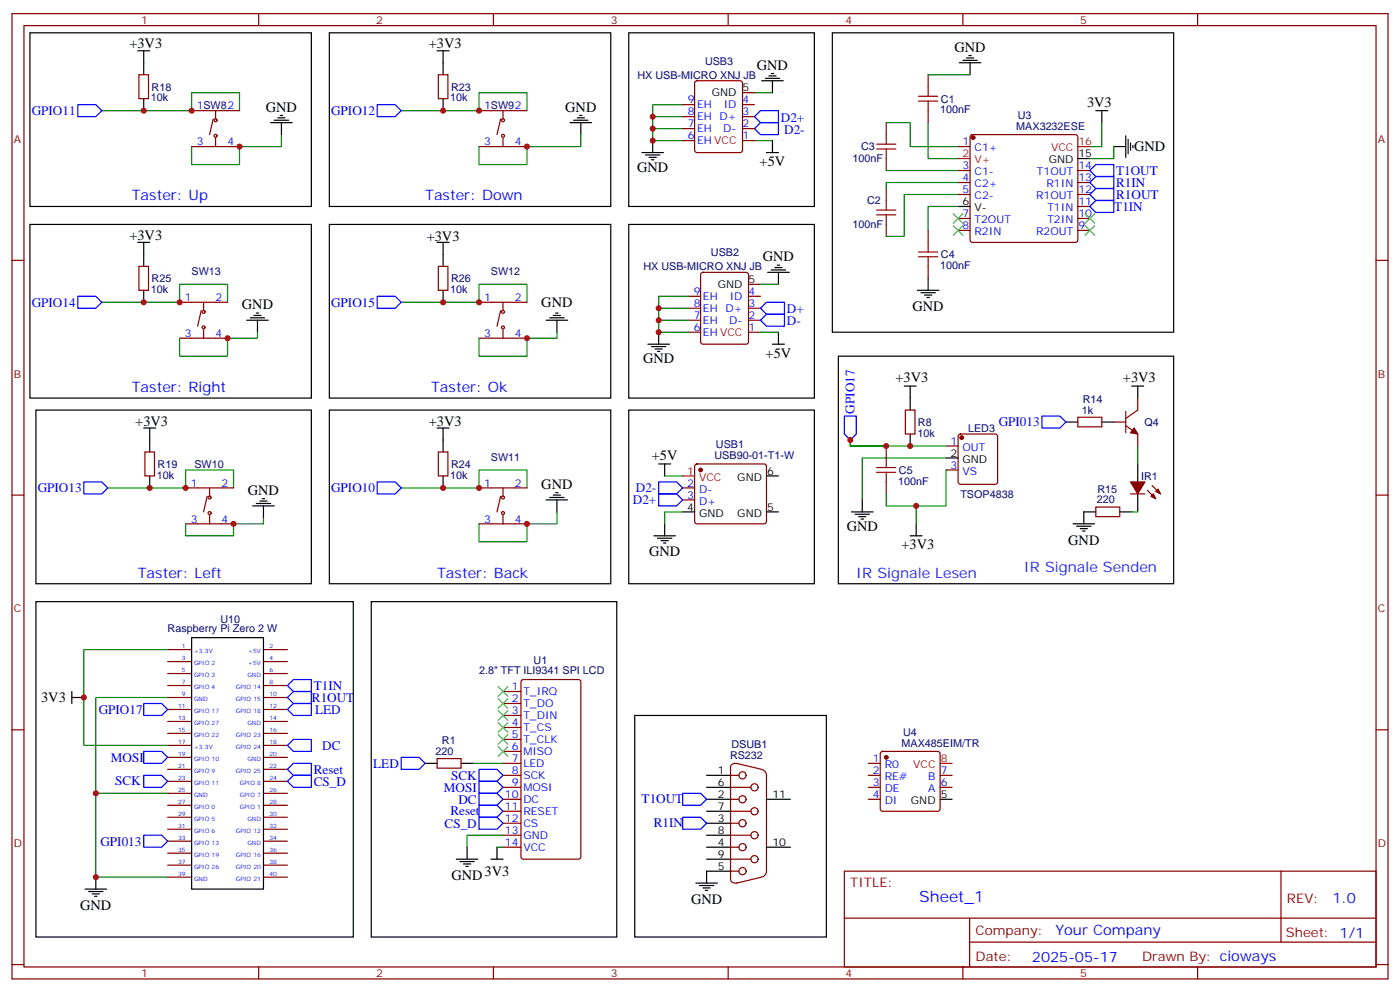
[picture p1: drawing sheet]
<svg xmlns="http://www.w3.org/2000/svg" width="412mm" height="292mm" viewBox="0 0 412 292" stroke-linecap="round" stroke-linejoin="round" font-family="sans-serif">
<g fill="none" stroke="#870000" stroke-width=".35">
<path d="M3.5 4h405.4v284.4h-405.4zM7.1 7.5h398.2v277.3h-398.2zM76.2 4v3.5M145.3 4v3.5M214.5 4v3.5M283.6 4v3.5M352.8 4v3.5M40.9 22h2.8v7.1h-2.8zM56.4 32.6h14.2M62.8 35.1l-1.1 4.6M63.5 32.6v2.5M129.1 22h2.8v7.1h-2.8z"/>
<path d="M141.1 32.6h14.1M147.5 35.1l-1.1 4.6M148.2 32.6v2.5M201.1 30.8h3.5M201.1 34.4h3.5M201.1 37.9h3.5M204.8 24l.5-.2h12.7l.7 .4v20l-.4 .7h-13l-.6-.4-.1-20zM218.7 30.8h3.5M218.7 34.4h3.5M218.7 37.9h3.5M218.7 27.3h3.5M261.1 36.1v3.6"/>
<path d="M273.4 22v3.5M273.4 32.6v3.5M286 39.9l.5-.2h30.3l.5 .2 .2 .5v30.3l-.2 .5-.5 .2h-30.3l-.5-.2-.2-.5v-30.3zM56.4 43.2h14.2M63.5 40.7v2.5M141.1 43.2h14.1M148.2 40.7v2.5M201.1 41.4h3.5M218.7 41.4h3.5M261.1 46.7v3.5M261.1 55.5v3.6M282.2 43.2h3.6"/>
<path d="M282.2 50.2h3.6M282.2 53.8h3.6M282.2 57.3h3.6M317.5 50.2h3.5M317.5 53.8h3.5M317.5 57.3h3.5M3.5 76.7h3.6M40.9 78.5h2.8v7h-2.8zM129.1 78.5h2.8v7h-2.8zM261.1 66.1v3.5M273.4 67.9v3.5M273.4 78.5v3.5"/>
<path d="M282.2 64.3h3.6M282.2 67.9h3.6M317.5 64.3h3.5M317.5 67.9h3.5M317.5 60.8h3.5M405.3 76.7h3.6M52.9 99.6h14.1M52.9 89h14.1M59.3 91.5l-1.1 4.6M60 89v2.5M60 97.2v2.4M141.1 99.6h14.1"/>
<path d="M141.1 89h14.1M147.5 91.5l-1.1 4.6M148.2 89v2.5M148.2 97.2v2.4M202.8 87.3h3.6M202.8 90.8h3.6M202.8 94.3h3.6M202.8 97.9h3.6M206.6 80.4l.5-.2h12.7l.6 .5 .1 20-.5 .6-12.9 .1-.7-.5v-20zM220.5 87.3h3.5M220.5 90.8h3.5M220.5 94.3h3.5"/>
<path d="M220.5 97.9h3.5M220.5 83.7h3.5M335.1 117.3v3.5l-3.5 2.5M42.7 133.1h2.8v7.1h-2.8zM129.1 133.1h2.8v7.1h-2.8zM204.8 136.9l.5-.2h19.8l.5 .2 .2 .5v16.2l-.3 .5-.4 .2h-19.8l-.5-.2-.2-.5v-16.2zM261.1 131.4v3.5M266.7 120.8h2.8v7h-2.8zM278.7 131.4h3.5M278.7 138.4h3.5M282.5 128.1l.4-.3h10.3l.5 .3 .2 .5v13.4l-.3 .5-.4 .2h-10.3l-.5-.3-.2-.4v-13.4zM317.5 122.9h7.1v2.8h-7.1z"/>
<path d="M328.1 124.3h3.5M331.6 125.4l3.5 2.4v3.6M331.6 121.1v6.4M3.5 145.8h3.6M54.7 143.7h14.1M54.7 154.3h14.1M61 146.2l-1 4.6M61.7 143.7v2.5M61.7 151.8v2.5M141.1 143.7h14.1M141.1 154.3h14.1M147.5 146.2l-1.1 4.6"/>
<path d="M148.2 143.7v2.5M148.2 151.8v2.5M201.1 143.7h3.5M201.1 147.2h3.5M261.1 142v3.5M322.8 149.4h7v2.8h-7zM333 145.5h4.3M338 144.4l2.4 2.5M339.4 143l2.4 2.5M405.3 145.8h3.6M49.4 191.3h7M49.4 194.9h7"/>
<path d="M49.4 198.4h7M77.6 191.3h7.1M77.6 194.9h7.1M77.6 198.4h7.1M3.5 215h3.6M49.4 201.9h7M49.4 205.5h7M49.4 209h7M49.4 212.5h7M49.4 216h7M49.4 219.6h7M77.6 201.9h7.1"/>
<path d="M77.6 205.5h7.1M77.6 209h7.1M77.6 212.5h7.1M77.6 216h7.1M77.6 219.6h7.1M148.2 203.7h5.3M148.2 207.2h5.3M148.2 210.7h5.3M148.2 214.3h5.3M148.2 217.8h5.3M153.7 200.4l.5-.2h16.2l.6 .4 .1 51.8-.5 .6-16.4 .1-.7-.5v-51.7zM405.3 215h3.6"/>
<path d="M49.4 223.1h7M49.4 226.6h7M49.4 230.2h7M49.4 233.7h7M49.4 237.2h7M77.6 223.1h7.1M77.6 226.6h7.1M77.6 230.2h7.1M77.6 233.7h7.1M77.6 237.2h7.1M128.8 223.4h7v2.9h-7zM148.2 239h5.3"/>
<path d="M148.2 231.9h5.3M148.2 228.4h5.3M148.2 235.4h5.3M148.2 224.9h5.3M148.2 221.3h5.3M215.2 225.9v33.2M215.2 239h6M215.2 231.9h6M215.2 228.4h2.5M215.2 235.4h2.5M217 224.9l7.4 1.7M217.1 224.9a1.32 1.32 0 0 0-1.9 1.1"/>
<path d="M224.5 226.7a1.77 1.77 0 0 1 1.3 1.7v28.2a1.76 1.76 0 0 1-1.3 1.7M255.8 231.9h3.5M255.8 228.4h3.5M255.8 235.4h3.5M255.8 224.9h3.5M259.5 221.5l.5-.2h16.2l.5 .2 .2 .5v16.3l-.2 .5-.5 .2h-16.2l-.5-.3-.2-.4v-16.3zM276.9 231.9h3.6M276.9 228.4h3.6M49.4 240.7h7M49.4 244.3h7M49.4 247.8h7M49.4 251.3h7"/>
<path d="M49.4 254.8h7M49.4 258.4h7M77.6 240.7h7.1M77.6 244.3h7.1M77.6 247.8h7.1M77.6 251.3h7.1M77.6 254.8h7.1M77.6 258.4h7.1M148.2 246h5.3M148.2 249.6h5.3M148.2 242.5h5.3M215.2 253.1h6"/>
<path d="M215.2 246h6M215.2 256.6h2.5M215.2 249.6h2.5M215.2 242.5h2.5M215.2 259a1.4 1.4 0 0 0 1.9 1.1M224.4 258.4l-7.4 1.7M248.7 256.6h156.6v28.2h-156.6zM377.3 256.6v20.9M248.7 270.5h156.5M285.6 277.5h119.6M285.6 270.5v14.1M3.5 284.1h3.6"/>
<path d="M76.2 284.8v3.6M145.3 284.8v3.6M214.5 284.8v3.6M283.6 284.8v3.6M352.8 284.8v3.6M405.3 284.1h3.6"/>
<circle cx="63.5" cy="35.4" r=".44"/>
<circle cx="148.2" cy="35.4" r=".44"/>
<circle cx="63.5" cy="40" r=".44"/>
<circle cx="148.2" cy="40" r=".44"/>
<circle cx="60" cy="96.4" r=".44"/>
<circle cx="60" cy="91.9" r=".44"/>
<circle cx="148.2" cy="91.9" r=".44"/>
<circle cx="148.2" cy="96.4" r=".44"/>
<circle cx="61.7" cy="151.1" r=".44"/>
<circle cx="61.7" cy="146.5" r=".44"/>
<circle cx="148.2" cy="151.1" r=".44"/>
<circle cx="148.2" cy="146.5" r=".44"/>
<circle cx="218.7" cy="228.4" r="1.06"/>
<circle cx="218.7" cy="235.4" r="1.06"/>
<circle cx="222.2" cy="231.9" r="1.06"/>
<circle cx="222.2" cy="239" r="1.06"/>
<circle cx="218.7" cy="256.6" r="1.06"/>
<circle cx="218.7" cy="249.6" r="1.06"/>
<circle cx="218.7" cy="242.5" r="1.06"/>
<circle cx="222.2" cy="253.1" r="1.06"/>
<circle cx="222.2" cy="246" r="1.06"/>
</g>
<g fill="#870000" stroke="#870000" stroke-width=".35">
<path d="M334.1 126.1l1 1.7-2.1-.3z"/>
<path d="M333 142h4.3l-2.2 3.5z"/>
<path d="M339 146.2l.7-.7 .7 1.4z"/>
<path d="M341.1 144.1l.7 1.4-1.4-.7z"/>
<circle cx="206.4" cy="138.4" r=".53"/>
<circle cx="286.6" cy="40.5" r=".53"/>
<circle cx="261.1" cy="223.1" r=".53"/>
<circle cx="283.3" cy="128.9" r=".53"/>
</g>
<path d="M282.2 46.7h3.6M317.5 43.2h3.5M201.1 140.2h3.5M276.9 224.9h3.6" fill="none" stroke="#f00" stroke-width=".35"/>
<g fill="none" stroke="#000" stroke-width=".35">
<path d="M8.8 9.7h82.9v51.1h-82.9zM40.6 15h3.5M42.3 15v7M97 9.7h82.9v51.1h-82.9zM128.8 15h3.5M130.5 15v7M185.2 9.7h54.7v51.1h-54.7zM245.2 9.7h100.5v88.2h-100.5zM282.6 18.5h6.3M283.6 17.8h4.3M284.7 17.1h2.1M285.4 16.4h.7"/>
<path d="M285.8 18.5v3.5M42.3 29.1v3.5M79.7 36.1h6.4M80.8 35.4h4.2M81.8 34.7h2.2M82.5 34h.8M82.9 36.1v3.6M130.5 29.1v3.5M167.9 36.1h6.4M169 35.4h4.2M170 34.7h2.2M170.7 34h.7"/>
<path d="M171.1 36.1v3.6M224.4 23.8h6.3M225.4 23.1h4.3M226.5 22.4h2.1M227.2 21.7h.7M227.5 23.8v3.5M322.8 32.6h3.5M324.6 32.6v3.5M189.1 44.9h6.3M190.1 45.6h4.3M191.2 46.4h2.1M191.9 47.1h.7"/>
<path d="M192.3 41.4v3.5M225.8 44.9h3.5M227.5 41.4v3.5M317.5 46.7h3.5M328.1 43.2h3.5M331.6 40v6.4M332.3 41.1v4.2M333 42.1v2.1M333.7 42.8v.7M8.8 66.1h82.9v51.2h-82.9zM40.6 71.4h3.5M42.3 71.4v7.1"/>
<path d="M97 66.1h82.9v51.2h-82.9zM128.8 71.4h3.5M130.5 71.4v7.1M185.2 66.1h54.7v51.2h-54.7zM227.2 79.5h4.2M228.2 78.8h2.2M229 78.1h.7M282.2 60.8h3.6M42.3 85.5v3.5M72.7 94.3h6.3M73.7 93.6h4.3M74.8 92.9h2.1"/>
<path d="M75.5 92.2h.7M75.8 94.3v3.6M130.5 85.5v3.5M160.9 94.3h6.3M161.9 93.6h4.3M163 92.9h2.1M163.7 92.2h.7M164 94.3v3.6M194 97.9v3.5M226.1 80.2h6.4M229.3 80.2v3.5M229.3 97.9v3.5"/>
<path d="M270.2 85.5h6.4M271.3 86.2h4.2M272.3 86.9h2.2M273 87.6h.8M273.4 82v3.5M190.9 101.4h6.3M191.9 102.1h4.2M193 102.8h2.1M193.7 103.5h.7M227.5 101.4h3.6M246.9 104.9h98.8v67h-98.8zM266.3 113.7h3.6"/>
<path d="M268.1 113.7v7.1M333.4 113.7h3.5M335.1 113.7v3.6M10.6 120.8h81.1v51.1h-81.1zM42.3 126.1h3.6M44.1 126.1v7M97 120.8h82.9v51.1h-82.9zM128.8 126.1h3.5M130.5 126.1v7M185.2 120.8h54.7v51.1h-54.7zM194 136.7h3.6M195.8 136.7v3.5"/>
<path d="M268.1 127.8v3.6M278.7 134.9h3.5M314 124.3h3.5M324.6 124.3h3.5M335.1 136.7v5.3M44.1 140.2v3.5M74.4 149h6.4M75.5 148.3h4.2M76.6 147.6h2.1M77.3 146.9h.7M77.6 149v3.5M130.5 140.2v3.5"/>
<path d="M160.9 147.2h6.3M161.9 146.5h4.3M163 145.8h2.1M163.7 145.1h.7M164 147.2v3.6M192.6 157.8h6.4M193.7 158.5h4.2M194.7 159.2h2.1M195.4 159.9h.7M195.8 154.3v3.5M201.1 150.8h3.5M225.8 150.8h3.5"/>
<path d="M225.8 140.2h3.5M250.8 150.8h6.4M251.9 151.5h4.2M252.9 152.2h2.2M253.6 152.9h.8M254 147.2v3.6M268.1 157.8h3.5M269.9 154.3v3.5M316.1 154.3h6.3M317.1 155h4.3M318.2 155.7h2.1M318.9 156.4h.7"/>
<path d="M322.8 150.8h-3.5v3.5M329.8 150.8h3.6M335.1 145.5v5.3M10.6 177.2h93.5v98.8h-93.5zM109.4 177.2h72.3v98.8h-72.3zM56.4 187.8h21.2v74.1h-21.2zM21.2 205.5h3.5M21.2 203.7v3.5M187 210.7h56.4v65.3h-56.4zM125.2 224.9h3.6M135.8 224.9h3.5M208.1 235.4h7.1"/>
<path d="M208.1 239h7.1M208.1 231.9h7.1M208.1 228.4h7.1M225.8 235.4h7M276.9 235.4h3.6M28.2 258.4v3.5M134.4 253.1h6.4M135.5 253.8h4.2M136.5 254.5h2.1M137.2 255.2h.7M137.6 249.6v3.5M144.6 253.1h3.6"/>
<path d="M146.4 249.6v3.5M208.1 249.6h7.1M208.1 253.1h7.1M208.1 246h7.1M208.1 242.5h7.1M215.2 256.6h-7.1v3.5M225.8 249.6h7M25 261.9h6.4M26.1 262.6h4.2M27.2 263.3h2.1M27.9 264h.7M205 260.1h6.3"/>
<path d="M206 260.8h4.3M207.1 261.5h2.1M207.8 262.3h.7"/>
</g>
<g fill="none" stroke="#008700" stroke-width=".35">
<path d="M30 32.6h26.4v-5.3h14.2v5.3M82.9 39.7v3.5h-12.3v5.3h-14.2v-5.3M118.2 32.6h22.9v-5.3h14.1v5.3M171.1 39.7v3.5h-15.9v5.3h-14.1v-5.3M192.3 34.4h8.8M192.3 37.9h8.8M201.1 30.8h-8.8v10.6h8.8M222.2 27.3h5.3M261.1 36.1h7v7.1h14.1M273.4 36.1v10.6h8.8M273.4 22h12.4M324.6 36.1v7.1h-3.6"/>
<path d="M222.2 41.4h5.3M261.1 50.2h21.1M282.2 53.8h-21.1v1.7M282.2 57.3h-15.9v12.3h-5.2M328.1 43.2v3.5h-7.1M282.2 60.8h-8.8v7.1M30 89h22.9v-5.3h14.1v5.3M75.8 97.9v1.7h-8.8v5.3h-14.1v-5.3M118.2 89h22.9v-5.3h14.1v5.3M164 97.9v1.7h-8.8v5.3h-14.1v-5.3M194 94.3h8.8M194 90.8h8.8"/>
<path d="M202.8 87.3h-8.8v10.6h8.8M224 97.9h5.3M224 83.7h5.3M261.1 131.4h-10.6v-1.8v1.8h28.2M278.7 134.9h-24.7v12.3M278.7 138.4v10.6h-8.8v5.3M335.1 131.4v5.3M31.7 143.7h23v-5.3h14.1v5.3M77.6 152.5v1.8h-8.8v3.5h-14.1v-3.5M118.2 143.7h22.9v-5.3h14.1v5.3M164 150.8v3.5h-8.8v5.3h-14.1v-5.3M195.8 140.2h5.3"/>
<path d="M201.1 150.8h-5.3v3.5M261.1 145.5v3.5h8.8M333.4 150.8h1.7M49.4 191.3h-24.7v28.3h24.7M49.4 205.5h-21.2v28.2M49.4 233.7h-21.2v24.7h21.2M139.3 224.9h8.9M146.4 249.6h1.8M148.2 246h-10.6v3.6"/>
</g>
<g fill="none" stroke="#00f" stroke-width=".35">
<path d="M22.9 30.8h5.3l1.8 1.8-1.8 1.8h-5.3zM111.1 30.8h5.3l1.8 1.8-1.8 1.8h-5.3zM222.2 37.9l1.8-1.8h5.3v3.6h-5.3zM222.2 34.4l1.8-1.8h5.3v3.5h-5.3zM321 53.8l1.8-1.8h5.3v3.5h-5.3zM322.8 55.5h5.3v3.6h-5.3l-1.8-1.8zM322.8 48.5h5.3v3.5h-5.3l-1.8-1.8zM321 60.8l1.8-1.7h5.3v3.5h-5.3zM22.9 87.3h5.3l1.8 1.7-1.8 1.8h-5.3zM111.1 87.3h5.3l1.8 1.7-1.8 1.8h-5.3zM224 90.8l1.8-1.8h5.3v3.6h-5.3zM224 94.3l1.8-1.7h5.3v3.5h-5.3z"/>
<path d="M248.7 122.6h3.5v5.2l-1.7 1.8-1.8-1.8zM306.9 122.6h5.3l1.8 1.7-1.8 1.8h-5.3zM24.7 142h5.3l1.7 1.7-1.7 1.8h-5.3zM111.1 142h5.3l1.8 1.7-1.8 1.8h-5.3zM194 145.5h5.3l1.8 1.7-1.8 1.8h-5.3zM194 142h5.3l1.8 1.7-1.8 1.8h-5.3zM42.3 207.2h5.3l1.8 1.8-1.8 1.7h-5.3zM84.7 209l1.7-1.8h5.3v3.5h-5.3zM84.7 201.9l1.7-1.7h5.3v3.5h-5.3zM84.7 205.5l1.7-1.8h5.3v3.5h-5.3zM86.4 217.8h5.3v3.5h-5.3l-1.7-1.7zM42.3 221.3h5.3l1.8 1.8-1.8 1.8h-5.3z"/>
<path d="M42.3 228.4h5.3l1.8 1.8-1.8 1.7h-5.3zM84.7 230.2l1.7-1.8h5.3v3.5h-5.3zM86.4 224.9h5.3v3.5h-5.3l-1.7-1.8zM118.2 223.1h5.3l1.7 1.8-1.7 1.7h-5.3zM141.1 237.2h5.3l1.8 1.8-1.8 1.7h-5.3zM141.1 233.7h5.3l1.8 1.7-1.8 1.8h-5.3zM141.1 230.2h5.3l1.8 1.7-1.8 1.8h-5.3zM141.1 226.6h5.3l1.8 1.8-1.8 1.8h-5.3zM201.1 233.7h5.3l1.7 1.7-1.7 1.8h-5.3zM42.3 246h5.3l1.8 1.8-1.8 1.8h-5.3zM141.1 240.7h5.3l1.8 1.8-1.8 1.8h-5.3zM201.1 240.7h5.3l1.7 1.8-1.7 1.8h-5.3z"/>
</g>
<g fill="none" stroke="#a10000" stroke-width=".35">
<path d="M261.1 39.7v2.8M270.6 28.4h5.6M270.6 29.8h5.6M273.4 25.5v2.9M273.4 29.8v2.8M258.2 42.5h5.7M258.2 43.9h5.7M261.1 43.9v2.8M261.1 59.1v2.8M258.2 61.9h5.7M258.2 63.3h5.7M261.1 63.3v2.8"/>
<path d="M270.6 74.2h5.6M270.6 75.6h5.6M273.4 71.4v2.8M273.4 75.6v2.9M258.2 137.7h5.7M258.2 139.1h5.7M261.1 134.9v2.8M261.1 139.1v2.9"/>
</g>
<g fill="none" stroke="#3c3" stroke-width=".35">
<path d="M280.8 62.9l2.8 2.9M280.8 66.5l2.8 2.8M283.6 62.9l-2.8 2.9M283.6 66.5l-2.8 2.8M319.6 62.9l2.8 2.9M319.6 66.5l2.8 2.8M322.4 62.9l-2.8 2.9M322.4 66.5l-2.8 2.8M146.8 219.9l2.8 2.8M146.8 216.4l2.8 2.8M146.8 212.9l2.8 2.8M146.8 209.3l2.8 2.9"/>
<path d="M146.8 205.8l2.8 2.8M146.8 202.3l2.8 2.8M149.6 219.9l-2.8 2.8M149.6 216.4l-2.8 2.8M149.6 212.9l-2.8 2.8M149.6 209.3l-2.8 2.9M149.6 205.8l-2.8 2.8M149.6 202.3l-2.8 2.8"/>
</g>
<g fill="#c00">
<circle cx="42.3" cy="32.6" r=".88"/>
<circle cx="44.1" cy="143.7" r=".88"/>
<circle cx="130.5" cy="32.6" r=".88"/>
<circle cx="130.5" cy="143.7" r=".88"/>
<circle cx="42.3" cy="89" r=".88"/>
<circle cx="130.5" cy="89" r=".88"/>
<circle cx="70.6" cy="43.2" r=".88"/>
<circle cx="56.4" cy="32.6" r=".88"/>
<circle cx="141.1" cy="32.6" r=".88"/>
<circle cx="155.2" cy="43.2" r=".88"/>
<circle cx="54.7" cy="143.7" r=".88"/>
<circle cx="68.8" cy="154.3" r=".88"/>
<circle cx="141.1" cy="143.7" r=".88"/>
<circle cx="155.2" cy="154.3" r=".88"/>
<circle cx="141.1" cy="89" r=".88"/>
<circle cx="155.2" cy="99.6" r=".88"/>
<circle cx="52.9" cy="89" r=".88"/>
<circle cx="67" cy="99.6" r=".88"/>
<circle cx="28.2" cy="233.7" r=".88"/>
<circle cx="194" cy="97.9" r=".88"/>
<circle cx="194" cy="94.3" r=".88"/>
<circle cx="194" cy="90.8" r=".88"/>
<circle cx="192.3" cy="34.4" r=".88"/>
<circle cx="192.3" cy="37.9" r=".88"/>
<circle cx="192.3" cy="41.4" r=".88"/>
<circle cx="250.5" cy="129.6" r=".88"/>
<circle cx="268.1" cy="131.4" r=".88"/>
<circle cx="261.1" cy="131.4" r=".88"/>
<circle cx="269.9" cy="149" r=".88"/>
<circle cx="28.2" cy="258.4" r=".88"/>
<circle cx="24.7" cy="205.5" r=".88"/>
</g>
<text font-size="4.6" fill="#00f" x="270.8" y="265.6">Sheet_1</text>
<g font-size="4.2">
<text x="38.1" y="14.3">+3V3</text>
<text x="126.3" y="14.3">+3V3</text>
<text x="281.2" y="15.3">GND</text>
<text x="223" y="20.6">GND</text>
<text x="78.3" y="32.9">GND</text>
<text x="166.5" y="32.9">GND</text>
<text x="320.2" y="31.5">3V3</text>
<text x="334.1" y="44.6">GND</text>
<text x="187.7" y="50.6">GND</text>
<text x="223.8" y="48.9">+5V</text>
<text x="38.1" y="70.7">+3V3</text>
<text x="125.7" y="71">+3V3</text>
<text x="224.7" y="77">GND</text>
<text x="71.3" y="91.1">GND</text>
<text x="159.5" y="90.5">GND</text>
<text x="268.8" y="91.6">GND</text>
<text x="189.4" y="107">GND</text>
<text x="225.5" y="105.4">+5V</text>
<text x="263.8" y="112.6">+3V3</text>
<text x="330.8" y="112.6">+3V3</text>
<text x="39.9" y="125.4">+3V3</text>
<text x="126.3" y="125.4">+3V3</text>
<text x="192" y="135.5">+5V</text>
<text x="159.5" y="144">GND</text>
<text x="73" y="145.8">GND</text>
<text x="249.4" y="156.4">GND</text>
<text x="265.5" y="161.8">+3V3</text>
<text x="314.7" y="160.4">GND</text>
<text x="191.2" y="163.9">GND</text>
<text x="12.1" y="206.9">3V3</text>
<text x="133" y="259.2">GND</text>
<text x="142.8" y="258.1">3V3</text>
<text x="23.6" y="268">GND</text>
<text x="203.6" y="266.2">GND</text>
</g>
<g font-size="4.2" fill="#00f">
<text x="38.8" y="59.1">Taster: Up</text>
<text x="125.2" y="59.1">Taster: Down</text>
<text x="38.8" y="115.5">Taster: Right</text>
<text x="127" y="115.5">Taster: Ok</text>
<text x="40.6" y="170.2">Taster: Left</text>
<text x="128.8" y="170.2">Taster: Back</text>
<text x="392.5" y="265.9">1.0</text>
<text x="310.9" y="275.4">Your Company</text>
<text x="304" y="283.2">2025-05-17</text>
</g>
<g font-size="4.2" fill="#03f">
<text x="252.2" y="170.2">IR Signale Lesen</text>
<text x="301.6" y="168.4">IR Signale Senden</text>
</g>
<g font-size="3.9" fill="#00f">
<text x="9.3" y="33.9">GPIO11</text>
<text x="97.5" y="33.9">GPIO12</text>
<text x="230" y="35.9">D2+</text>
<text x="231" y="39.4">D2-</text>
<text x="328.8" y="51.5">T1OUT</text>
<text x="328.8" y="58.6">R1OUT</text>
<text x="328.8" y="55">R1IN</text>
<text x="328.2" y="62.2">T1IN</text>
<text x="9.3" y="90.4">GPIO14</text>
<text x="97.5" y="90.4">GPIO15</text>
<text x="231.8" y="92.1">D+</text>
<text x="231.8" y="95.6">D-</text>
<text x="251.7" y="121.9" transform="rotate(-90 251.7 121.9)">GPIO17</text>
<text x="294.2" y="125.6">GPI013</text>
<text x="11.1" y="145">GPIO13</text>
<text x="97.5" y="145">GPIO10</text>
<text x="186.4" y="148.5">D2+</text>
<text x="187.3" y="145">D2-</text>
<text x="92.4" y="203.2">T1IN</text>
<text x="91.9" y="206.8">R1OUT</text>
<text x="29.1" y="210.3">GPIO17</text>
<text x="92.9" y="210.4">LED</text>
<text x="94.9" y="220.9">DC</text>
<text x="32.7" y="224.4">MOSI</text>
<text x="92.4" y="227.9">Reset</text>
<text x="109.9" y="226.2">LED</text>
<text x="33.9" y="231.3">SCK</text>
<text x="92.4" y="231.5">CS_D</text>
<text x="130.7" y="233.2">MOSI</text>
<text x="132.9" y="229.7">SCK</text>
<text x="135.1" y="236.7">DC</text>
<text x="189" y="236.6">T1OUT</text>
<text x="131" y="243.8">CS_D</text>
<text x="132.7" y="240.2">Reset</text>
<text x="192.6" y="243.7">R1IN</text>
<text x="29.6" y="249.1">GPI013</text>
</g>
<g font-size="3.9" fill="#800">
<text x="250.5" y="261.2">TITLE:</text>
<text x="379.1" y="265.9">REV:</text>
<text x="287.4" y="275.4">Company:</text>
<text x="378.7" y="276">Sheet: 1/1</text>
<text x="287.4" y="283.1">Date:</text>
<text x="336.4" y="283.2">Drawn By: cioways</text>
</g>
<g font-size="3.2" fill="#800">
<text x="41.6" y="7">1</text>
<text x="110.8" y="7">2</text>
<text x="179.9" y="7">3</text>
<text x="249.1" y="7">4</text>
<text x="318.2" y="7">5</text>
<text x="4.1" y="42.1">A</text>
<text x="405.9" y="42.1">A</text>
<text x="4.1" y="111.3">B</text>
<text x="405.9" y="111.3">B</text>
<text x="4.1" y="180.4">C</text>
<text x="405.9" y="180.4">C</text>
<text x="4.1" y="249.6">D</text>
<text x="405.9" y="249.6">D</text>
<text x="41.6" y="287.8">1</text>
<text x="110.8" y="287.8">2</text>
<text x="179.9" y="287.8">3</text>
<text x="249.1" y="287.8">4</text>
<text x="318.2" y="287.8">5</text>
</g>
<g font-size="3.2" fill="#000080">
<text x="187.8" y="23.2">HX USB-MICRO XNJ JB</text>
<text x="207.7" y="19.1">USB3</text>
<text x="44.4" y="29.9">10k</text>
<text x="44.7" y="26.7">R18</text>
<text x="132.6" y="29.9">10k</text>
<text x="132.9" y="26.7">R23</text>
<text x="276.9" y="33.4">100nF</text>
<text x="277.2" y="30.2">C1</text>
<text x="299.8" y="35">U3</text>
<text x="299.4" y="38.3">MAX3232ESE</text>
<text x="251.1" y="47.9">100nF</text>
<text x="253.7" y="44.3">C3</text>
<text x="255.4" y="60.2">C2</text>
<text x="251.1" y="67.3">100nF</text>
<text x="209.4" y="75.5">USB2</text>
<text x="277.2" y="76.1">C4</text>
<text x="44.7" y="83.1">R25</text>
<text x="56.4" y="81.1">SW13</text>
<text x="132.9" y="83.1">R26</text>
<text x="144.6" y="81.1">SW12</text>
<text x="189.6" y="79.6">HX USB-MICRO XNJ JB</text>
<text x="276.9" y="79.3">100nF</text>
<text x="44.4" y="86.3">10k</text>
<text x="132.6" y="86.3">10k</text>
<text x="318.9" y="118.7">R14</text>
<text x="270.4" y="125.5">R8</text>
<text x="318.7" y="121.8">1k</text>
<text x="337.1" y="125.5">Q4</text>
<text x="210.9" y="132">USB1</text>
<text x="270.2" y="128.6">10k</text>
<text x="285.2" y="127.2">LED3</text>
<text x="46.4" y="137.8">R19</text>
<text x="57.3" y="137.8">SW10</text>
<text x="132.9" y="137.8">R24</text>
<text x="144.6" y="135.8">SW11</text>
<text x="210.5" y="135.3">USB90-01-T1-W</text>
<text x="46.2" y="141">10k</text>
<text x="132.6" y="141">10k</text>
<text x="264.6" y="142.8">100nF</text>
<text x="264.8" y="139.6">C5</text>
<text x="336.1" y="141.4">IR1</text>
<text x="282.9" y="146.6">TSOP4838</text>
<text x="323.1" y="148.3">220</text>
<text x="323.3" y="145.1">R15</text>
<text x="64.9" y="183.5">U10</text>
<text x="49.4" y="186.1">Raspberry Pi Zero 2 W</text>
<text x="157.2" y="195.5">U1</text>
<text x="141.1" y="198.4">2.8&quot; TFT ILI9341 SPI LCD</text>
<text x="130.2" y="219.2">R1</text>
<text x="215.5" y="220.2">DSUB1</text>
<text x="265.6" y="219.9">MAX485EIM/TR</text>
<text x="266" y="216.7">U4</text>
<text x="128.3" y="222.5">220</text>
<text x="215" y="223.5">RS232</text>
</g>
<g font-size="3.2">
<text x="209.7" y="28.4">GND</text>
<text x="218.7" y="27">5</text>
<text x="317.7" y="46.4">15</text>
<text x="308.9" y="48.1">GND</text>
<text x="283.6" y="60.5">6</text>
<text x="287.1" y="62.2">V-</text>
<text x="220.5" y="83.4">5</text>
<text x="211.4" y="84.8">GND</text>
<text x="280" y="134.5">2</text>
<text x="283.5" y="136.3">GND</text>
<text x="217.2" y="141.6">GND</text>
<text x="226" y="139.8">6</text>
<text x="202.4" y="150.4">4</text>
<text x="205.9" y="152.2">GND</text>
<text x="217.2" y="152.2">GND</text>
<text x="226" y="150.4">5</text>
<text x="211.4" y="231.6">6</text>
<text x="211.4" y="228">1</text>
<text x="211.4" y="238.6">7</text>
<text x="211.4" y="235.1">2</text>
<text x="227.5" y="235.1">11</text>
<text x="268.3" y="236.9">GND</text>
<text x="277.1" y="235.1">5</text>
<text x="211.4" y="245.7">8</text>
<text x="211.4" y="242.1">3</text>
<text x="211.4" y="249.2">4</text>
<text x="227.5" y="249.2">10</text>
<text x="211.4" y="252.7">9</text>
<text x="211.4" y="256.3">5</text>
</g>
<g font-size="3.2" fill="#00f">
<text x="58" y="32.2">1SW82</text>
<text x="142.6" y="32.2">1SW92</text>
<text x="202.6" y="30.5">9</text>
<text x="202.6" y="34">8</text>
<text x="205.3" y="31.9">EH</text>
<text x="205.3" y="35.4">EH D+</text>
<text x="213.2" y="31.9">ID</text>
<text x="218.7" y="30.5">4</text>
<text x="218.7" y="34">3</text>
<text x="202.6" y="37.5">7</text>
<text x="202.6" y="41.1">6</text>
<text x="205.3" y="38.9">EH</text>
<text x="213.1" y="38.9">D-</text>
<text x="218.7" y="37.5">2</text>
<text x="218.7" y="41.1">1</text>
<text x="58" y="42.8">3</text>
<text x="67" y="42.8">4</text>
<text x="142.6" y="42.8">3</text>
<text x="151.7" y="42.8">4</text>
<text x="205.3" y="42.5">EH VCC</text>
<text x="283.6" y="42.8">1</text>
<text x="287.1" y="44.6">C1+</text>
<text x="283.6" y="49.9">3</text>
<text x="283.6" y="53.4">4</text>
<text x="287.1" y="51.6">C1-</text>
<text x="305.4" y="51.6">T1OUT</text>
<text x="317.7" y="53.4">13</text>
<text x="317.7" y="49.9">14</text>
<text x="283.6" y="56.9">5</text>
<text x="287.1" y="55.2">C2+</text>
<text x="287.1" y="58.7">C2-</text>
<text x="305.2" y="58.7">R1OUT</text>
<text x="308.3" y="55.2">R1IN</text>
<text x="317.7" y="56.9">12</text>
<text x="283.6" y="64">7</text>
<text x="287.1" y="65.8">T2OUT</text>
<text x="308.5" y="65.8">T2IN</text>
<text x="308.5" y="62.2">T1IN</text>
<text x="317.7" y="64">10</text>
<text x="317.7" y="60.5">11</text>
<text x="283.6" y="67.5">8</text>
<text x="287.1" y="69.3">R2IN</text>
<text x="305.2" y="69.3">R2OUT</text>
<text x="317.7" y="67.5">9</text>
<text x="54.4" y="88.7">1</text>
<text x="63.5" y="88.7">2</text>
<text x="142.6" y="88.7">1</text>
<text x="151.7" y="88.7">2</text>
<text x="204.4" y="86.9">9</text>
<text x="207.1" y="88.3">EH</text>
<text x="214.9" y="88.3">ID</text>
<text x="220.5" y="86.9">4</text>
<text x="204.4" y="90.5">8</text>
<text x="204.4" y="94">7</text>
<text x="207.1" y="91.9">EH D+</text>
<text x="207.1" y="95.4">EH</text>
<text x="214.8" y="95.4">D-</text>
<text x="220.5" y="90.5">3</text>
<text x="220.5" y="94">2</text>
<text x="54.4" y="99.3">3</text>
<text x="63.5" y="99.3">4</text>
<text x="142.6" y="99.3">3</text>
<text x="151.7" y="99.3">4</text>
<text x="204.4" y="97.5">6</text>
<text x="207.1" y="98.9">EH VCC</text>
<text x="220.5" y="97.5">1</text>
<text x="280" y="131">1</text>
<text x="283.5" y="132.8">OUT</text>
<text x="56.2" y="143.4">1</text>
<text x="65.3" y="143.4">2</text>
<text x="142.6" y="143.4">1</text>
<text x="151.7" y="143.4">2</text>
<text x="202.4" y="143.4">2</text>
<text x="280" y="138.1">3</text>
<text x="283.5" y="139.8">VS</text>
<text x="202.4" y="146.9">3</text>
<text x="205.9" y="145.1">D-</text>
<text x="205.9" y="148.7">D+</text>
<text x="56.2" y="154">3</text>
<text x="65.3" y="154">4</text>
<text x="142.6" y="154">3</text>
<text x="151.7" y="154">4</text>
<text x="150.7" y="203.3">1</text>
<text x="150.7" y="206.9">2</text>
<text x="154.2" y="204.8">T_IRQ</text>
<text x="154.2" y="208.3">T_DO</text>
<text x="150.7" y="210.4">3</text>
<text x="150.7" y="213.9">4</text>
<text x="154.2" y="211.8">T_DIN</text>
<text x="154.2" y="215.3">T_CS</text>
<text x="150.7" y="217.5">5</text>
<text x="150.7" y="221">6</text>
<text x="154.2" y="218.9">T_CLK</text>
<text x="150.7" y="224.5">7</text>
<text x="154.2" y="222.4">MISO</text>
<text x="154.2" y="225.9">LED</text>
<text x="257.1" y="224.5">1</text>
<text x="260.6" y="226.3">R0</text>
<text x="150.7" y="228">8</text>
<text x="150.7" y="231.6">9</text>
<text x="154.2" y="229.4">SCK</text>
<text x="154.2" y="233">MOSI</text>
<text x="257.1" y="231.6">3</text>
<text x="257.1" y="228">2</text>
<text x="260.6" y="233.3">DE</text>
<text x="260.6" y="229.8">RE#</text>
<text x="273.4" y="229.8">B</text>
<text x="273.5" y="233.3">A</text>
<text x="277.1" y="228">7</text>
<text x="277.1" y="231.6">6</text>
<text x="148.7" y="235.1">10</text>
<text x="148.7" y="238.6">11</text>
<text x="154.2" y="236.5">DC</text>
<text x="257.1" y="235.1">4</text>
<text x="260.6" y="236.9">DI</text>
<text x="148.7" y="242.1">12</text>
<text x="148.7" y="245.7">13</text>
<text x="154.2" y="240">RESET</text>
<text x="154.2" y="243.6">CS</text>
<text x="148.7" y="249.2">14</text>
<text x="154.2" y="247.1">GND</text>
<text x="154.2" y="250.6">VCC</text>
</g>
<g font-size="3.2" fill="#f00">
<text x="283.6" y="46.4">2</text>
<text x="309.6" y="44.6">VCC</text>
<text x="317.7" y="42.8">16</text>
<text x="287.1" y="48.1">V+</text>
<text x="202.4" y="139.8">1</text>
<text x="205.9" y="141.6">VCC</text>
<text x="269" y="226.3">VCC</text>
<text x="277.1" y="224.5">8</text>
</g>
<g font-size="1.8" fill="#00f">
<text x="53.6" y="191">1</text>
<text x="79.4" y="191">2</text>
<text x="53.6" y="194.5">3</text>
<text x="57.1" y="192.4">+3.3V</text>
<text x="57.1" y="195.9">GPIO 2</text>
<text x="73.1" y="192.4">+5V</text>
<text x="73.1" y="195.9">+5V</text>
<text x="79.4" y="194.5">4</text>
<text x="53.6" y="198">5</text>
<text x="53.6" y="201.6">7</text>
<text x="57.1" y="199.5">GPIO 3</text>
<text x="57.1" y="203">GPIO 4</text>
<text x="69.5" y="203">GPIO 14</text>
<text x="72.9" y="199.5">GND</text>
<text x="79.4" y="198">6</text>
<text x="79.4" y="201.6">8</text>
<text x="52.4" y="208.6">11</text>
<text x="53.6" y="205.1">9</text>
<text x="57.1" y="206.5">GND</text>
<text x="69.5" y="206.5">GPIO 15</text>
<text x="79.4" y="205.1">10</text>
<text x="79.4" y="208.6">12</text>
<text x="52.4" y="212.2">13</text>
<text x="52.4" y="215.7">15</text>
<text x="57.1" y="210">GPIO 17</text>
<text x="57.1" y="213.6">GPIO 27</text>
<text x="69.5" y="210">GPIO 18</text>
<text x="72.9" y="213.6">GND</text>
<text x="79.4" y="212.2">14</text>
<text x="79.4" y="215.7">16</text>
<text x="52.4" y="219.2">17</text>
<text x="57.1" y="217.1">GPIO 22</text>
<text x="57.1" y="220.6">+3.3V</text>
<text x="69.5" y="217.1">GPIO 23</text>
<text x="69.5" y="220.6">GPIO 24</text>
<text x="79.4" y="219.2">18</text>
<text x="52.4" y="222.7">19</text>
<text x="52.4" y="226.3">21</text>
<text x="57.1" y="224.2">GPIO 10</text>
<text x="57.1" y="227.7">GPIO 9</text>
<text x="69.5" y="227.7">GPIO 25</text>
<text x="72.9" y="224.2">GND</text>
<text x="79.4" y="222.7">20</text>
<text x="79.4" y="226.3">22</text>
<text x="52.4" y="229.8">23</text>
<text x="52.4" y="233.3">25</text>
<text x="57.1" y="231.2">GPIO 11</text>
<text x="70.6" y="231.2">GPIO 8</text>
<text x="79.4" y="229.8">24</text>
<text x="79.4" y="233.3">26</text>
<text x="52.4" y="236.9">27</text>
<text x="57.1" y="234.7">GND</text>
<text x="57.1" y="238.3">GPIO 0</text>
<text x="70.6" y="234.7">GPIO 7</text>
<text x="70.6" y="238.3">GPIO 1</text>
<text x="79.4" y="236.9">28</text>
<text x="52.4" y="240.4">29</text>
<text x="52.4" y="243.9">31</text>
<text x="57.1" y="241.8">GPIO 5</text>
<text x="57.1" y="245.3">GPIO 6</text>
<text x="69.5" y="245.3">GPIO 12</text>
<text x="72.9" y="241.8">GND</text>
<text x="79.4" y="240.4">30</text>
<text x="79.4" y="243.9">32</text>
<text x="52.4" y="247.4">33</text>
<text x="52.4" y="251">35</text>
<text x="57.1" y="248.8">GPIO 13</text>
<text x="72.9" y="248.8">GND</text>
<text x="79.4" y="247.4">34</text>
<text x="79.4" y="251">36</text>
<text x="52.4" y="254.5">37</text>
<text x="57.1" y="252.4">GPIO 19</text>
<text x="57.1" y="255.9">GPIO 26</text>
<text x="69.5" y="252.4">GPIO 16</text>
<text x="69.5" y="255.9">GPIO 20</text>
<text x="79.4" y="254.5">38</text>
<text x="52.4" y="258">39</text>
<text x="57.1" y="259.4">GND</text>
<text x="69.5" y="259.4">GPIO 21</text>
<text x="79.4" y="258">40</text>
</g>
</svg>
